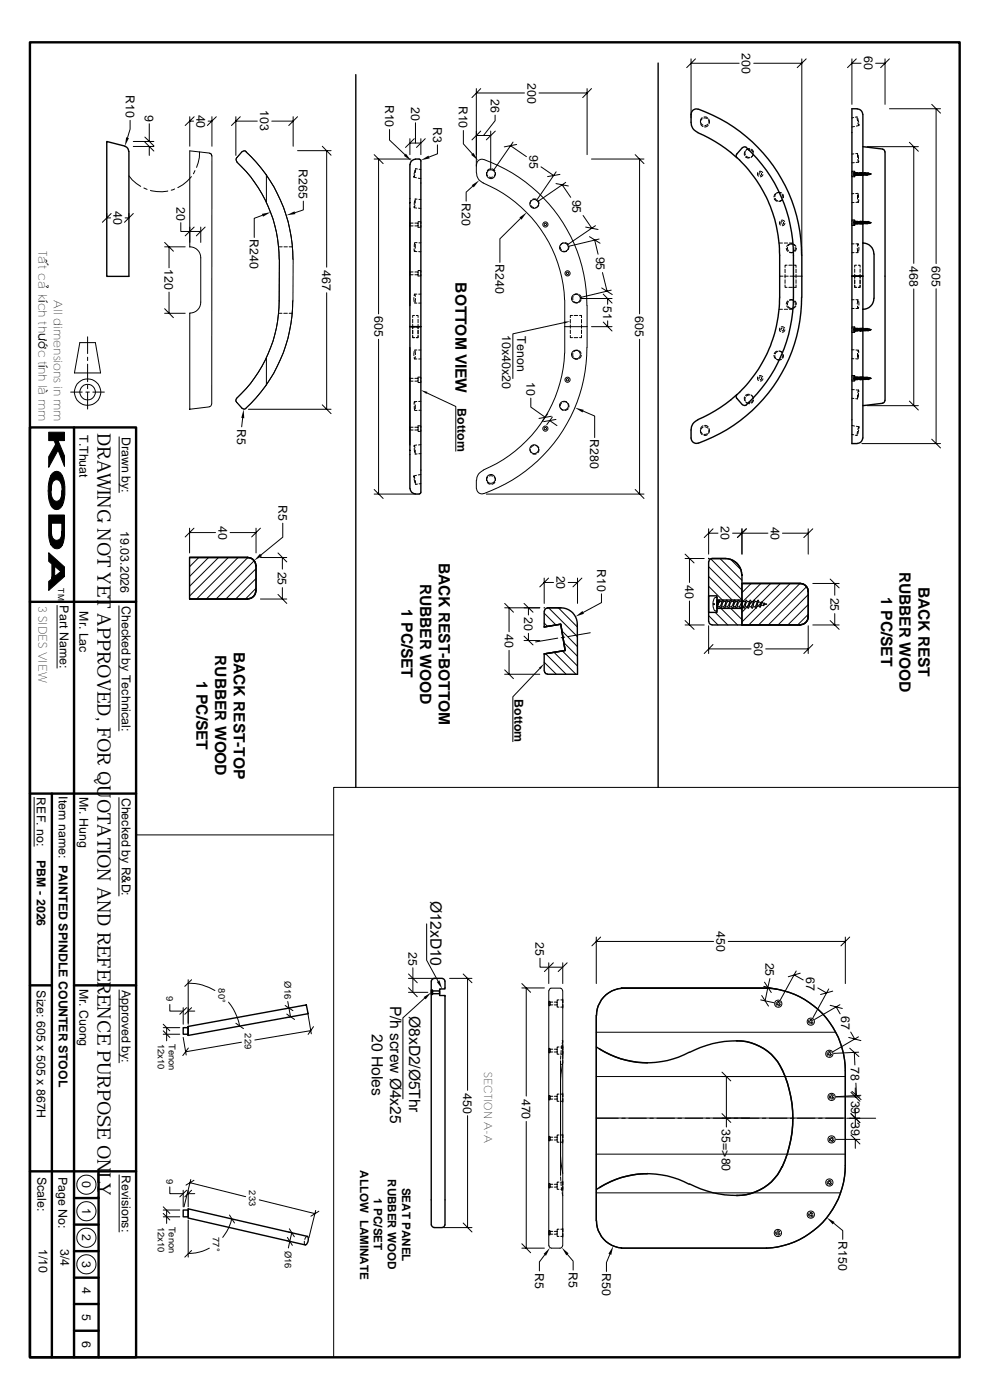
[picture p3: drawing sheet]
<svg xmlns="http://www.w3.org/2000/svg" width="210mm" height="297mm" viewBox="0 0 210 297" stroke-linecap="round" stroke-linejoin="round" font-family="sans-serif">
<g fill="none" stroke="#000" stroke-width=".51">
<path d="M6.3 9h197.3v279h-197.3zM6.3 90.7h22.6v197.3h-22.6zM15.7 90.7v197.3M6.3 127.7h22.6M6.3 168.4h22.6M11 168.4v119.6M6.3 209h4.7M15.7 209h13.2M6.3 248.5h22.6M15.7 259.8h5.2M15.7 254.2h5.2M20.9 248.5v39.5"/>
<path d="M15.7 276.6h5.2M15.7 265.4h5.2M15.7 271.1h5.2M15.7 282.3h5.2"/>
</g>
<g fill="none" stroke="#000" stroke-width=".21">
<path d="M101 18.8v17.9M101 19.7h10.3M102 18.8l-1.9 1.9M114.3 19.7h10.2M124.5 18.8v14M125.5 18.8l-1.9 1.9M146.6 13.4h10.2M146.6 12.5v12.5M147.5 12.5l-1.8 1.9M159.9 13.4h10.2M170.1 12.5v41.7M171 12.5l-1.9 1.9"/>
<path d="M180.7 12.5v9.6M180.7 13.4h2M181.7 12.5l-1.9 1.9M185.8 13.4h1.9M187.7 12.5v9.6M188.7 12.5l-1.9 1.9M27.3 37.3l.8 .9 1.7 1.3M27.6 25.5v1.9l-.5 1.8M28.3 30h4.3M28.3 31.1h4.3M30.5 39.9l.7 .3M30.7 30.1l1.9 1.9"/>
<path d="M30.7 29.1l1.9 1.8M31.7 26.2v3.8M31.7 31.1v1.9M40.3 24.8v6.2M40.3 25.7h.8M40.6 37.5a7.9 7.9 0 0 1-2.9 2.3M41.2 24.8l-1.9 1.8M41.4 36.2l-.4 .7M42.3 32.2v1.2l-.6 2.1M44.2 25.7h.8M44.4 32.5l-4.1-.5v20.4M44.4 32.5l.4 .2 .1 .4"/>
<path d="M45 33.1l-.1 52.6M45 24.8v6.2M45.9 24.8l-1.9 1.8M50 25.7h4.6M50 24.8v8.2M51 24.8l-1.9 1.8M51.4 32.2l-1.3 1.4v.4a37.4 37.4 0 0 1 6.2 8.4 28.4 28.4 0 0 1 2.9 12.6M52.2 32.2a31.3 31.3 0 0 1 9.9 22.8M52.2 32.1l-.4-.1-.4 .2M56.5 37v5.8M57.7 25.7h4.5M62.2 24.8v6.2"/>
<path d="M63.1 32h7.1M63.1 24.8l-1.8 1.8M68.4 31l1.8 1.9M69.3 32v24.7M79.4 33.7h7.8M79.4 32.8l1.9 1.9M80.3 33.7v32.9M82.6 27.5v2.2l3.3 3.1M87 29.4v3.4M87 30.4h2.3M87.8 37.4h.1M87.8 37.6l.5 .1"/>
<path d="M87.9 29.4l-1.9 1.9M88 37l-.2 .6v-.2M88 36.1l-.2 .9M88.1 26v4.4M88.6 35.9l-.4-.1-.1 .8M88.7 37.8l.6 .1M88.9 35.9l.4 .1M89.3 29.4v3.4M90.2 29.4l-1.9 1.9M92.8 30.7v1.9l-1.8 .7M98.3 27.7v2.8l1.9 2.1M100.3 39.5l-1.4 1.3v1.9"/>
<path d="M101 28.7h3.1M101.1 36.7a2.25 2.25 0 0 0 1.4 2.1 28.2 28.2 0 0 1 17.3 24.8M102 27.8l-1.9 1.9M102.6 33.8a32.8 32.8 0 0 1 21.9 31v8.9a33 33 0 0 1-21.9 31M102.6 33.9a1.11 1.11 0 0 0-1.5 1M103.3 36.6l.2 .7M103.3 36.6h.1M103.3 36.6l-.1 .2M103.8 37.5h.8M104 35.8l-.6 .4M104.1 27.8v8.2M104.4 35.8l.6 .4"/>
<path d="M105 24.4v1.2l-2.4 3.1M105.1 27.8l-1.9 1.9M105.1 36.6l-.2 .7M105.1 36.8v.2M108.3 30.9l3.4 2.3M108.8 30.1l-4.2 6.1M109.6 30.6l-2.6 .6M114.8 35.4l2.7 1.9M117.9 38.9l2.7 .6M118 36.4l-4.2 6.1M118.8 37l-2.6 .5M119.3 39.2l1.8 2.7"/>
<path d="M120 38.7l-5.9 4.1M125.5 33.7h11.1M134.7 32.8l1.9 1.9M135.7 33.7v32.9M148.6 25.7v.3M148.6 26l.5 .5M148.6 26.2l.5 .6M149 25l-.4 .6M149 25.2l-.4 .7M149.3 25.1l.8 .1M149.4 24.8l.7 .2M150.2 26.3l-.7 .3"/>
<path d="M150.2 26.6l-.6 .3M150.3 25.2l.1 .8M150.3 25.5l.1 .7M150.5 25.7v.3M158 32.2v.8M158.1 32.1v.8M158.2 33.3l.7 .2M158.3 33.1l.7 .3M158.9 31.8h.1M158.9 31.7l-.7 .2M159 31.5l-.7 .3M159.3 31.8l.5 .6"/>
<path d="M159.4 31.7l.5 .6M159.8 32.8l-.5 .6M159.9 32.6l-.5 .7M160.7 36.6v.5l.2 .3M161.1 36.4l.2-.1 .5 .3M161.3 36.6l-.3 .1v.4M161.5 36.8v.2l-.2 .2M161.8 37l-.2 .4-.3 .1M180.7 37.1v.4h.6v-1.1a.3 .3 0 0 0-.3 .2 .3 .3 0 0 0 .1 .4l-.1 .1 .2 .3M180.7 36.7v-.4h.6l.1 .4-.1 .3M181.1 24.9l-.4 .1M181.1 32.6l-.4 .1"/>
<path d="M181.2 37.4h.1M181.2 34.5h-.5M181.3 26.8l-.6 .1M181.3 37.4h.1M181.3 36.9v.3M181.4 37.1h.1M181.4 24.8h.4l.1 .9M181.4 36.6v.4zM181.5 36.7l-.1 .3M181.5 36.7l-.1-.1v.3M181.5 36.7h.2M181.6 36.7l-.2 .4"/>
<path d="M181.6 36.9v.3l-.1-.1M181.6 37.1h.2M181.7 36.7v-.1v.3M181.9 36.9l-.1 .3v-.1M181.9 32.6v.8M181.9 36.7l-.2 .4M181.9 37.1h.1M181.9 36.7l-.2 .1v.2M181.9 32.6h-.4M182 33.8l.1 .6 .1-.2M182 26.1l.2 .5v-.2M182 25.1l.2 .9"/>
<path d="M182 36.6h-.7v.6h.7M182 32.9l.1 .8M182 36.7l-.1 .3M182 36.7v-.1l-.1 .3M182 36.7h.2M182.1 34.4l-.5 .1M182.2 36.7l-.2 .4M182.2 36.9l-.1 .3v-.1M182.2 37.1h.1M182.2 26.6l-.5 .2M182.2 26.4h.1M182.3 36.7l-.1 .3"/>
<path d="M182.3 36.7v-.1l-.1 .3M182.3 36.7h.2M182.4 36.6h.6v.6h-.6M182.4 36.9v.3l-.1-.1M182.5 36.7l-.2 .4M182.5 37.1h.1M182.6 36.7l-.1 .3M182.6 36.7l-.1-.1v.4M182.6 36.7l-.1-.1v.3M182.6 36.7h.2M182.7 36.7l-.2 .4M182.7 36.9v.3l-.1-.1"/>
<path d="M182.7 37.1h.2M182.9 36.7l-.1 .3M182.9 36.7l-.1-.1v.3M182.9 36.7h.1M183 36.7l-.2 .4M183 36.9v.3l-.1-.1M183 37.1h.2M183 36.9l.1-.3-.1 .4M183.2 36.7h.1l-.2 .4M183.3 36.9l-.1 .3v-.1M183.3 37.1h.1M183.4 36.7l-.1 .3"/>
<path d="M183.4 36.7v-.1l-.1 .3M183.4 36.7h.2M183.6 36.7l-.2 .4M183.6 36.9l-.1 .3v-.1M183.6 37.1h.1M183.7 36.7l-.1-.1v.3M183.7 36.7h.2l-.1 .5v-.3M183.7 36.7l-.1 .3M183.9 37.1h.1M184 36.7l-.1 .3M184 36.7l-.1-.1v.3M184 31.1h10.8"/>
<path d="M184 36.7h.1M184.1 36.7l-.2 .4M184.1 36.9v.3l-.1-.1M184.1 36.7v.1M184.1 37h.2M184.2 36.8h.2M184.2 36.7v-.1l-.1 .3M184.3 36.8l-.2 .2M184.4 36.8l-.1 .2M184.5 36.8l-.1 .2h.2M184.5 36.8l.2 .1M184.5 36.8l-.2 .2"/>
<path d="M184.6 36.9v.1M184.7 36.9l.1 .1M184.7 36.9h.1M184.7 36.9v.1M184.8 36.9h-.2M188.7 23.1h10.8M192.9 30.2l1.9 1.9M193.8 31.1v24.8M197.7 22.1l1.8 1.9M198.6 23.1v32.8M22.6 45.3v1M22.6 46.2h.9"/>
<path d="M23.6 45.3l-1.9 1.9M26.5 46.2h.8M27.3 45.3v1M28.3 45.3l-1.9 1.9M31.9 40.4a7.6 7.6 0 0 0 3.7 .1M34.9 52.4h4.4M34.9 51.4l1.9 1.9M35.9 52.4v4.4M37 40.1l-.7 .2M38.4 47.2v1.9h4.2M40.3 52.4a2.31 2.31 0 0 1 2.3 2.3v9.4a2.31 2.31 0 0 1-2.3 2.3M40.3 52.4h.1"/>
<path d="M41.2 48.2l-1.9 1.8M42.6 48.2v3.2M43.5 48.2l-1.8 1.8M55.7 45.7l-1.8 .6v4.1M59.1 52.4h.8M59.3 55l-.1 8.8a28.9 28.9 0 0 1-9.1 21l.1 .5 1.2 1.3 .5 .2a31 31 0 0 0 10.2-23M60.2 52.4h.8M61.3 52.4h.8M62.2 55l-.1 8.8M64.3 42.7v1.8l-1.7 .6M87.6 57.7h-.6v.6h.6M87.6 47.3h-.6v.6h.6"/>
<path d="M87.8 52.8l.1 .5 .1-.2M87.9 44.1l.5 .1M87.9 53.3l.5 .1M88 51.5l-.1 .9M88 42.6l-.1 .8M88 43.5l-.1 .6v-.2M88 57.7h.7v.6h-.7M88 47.3h.7v.6h-.7M88 51.5h.5M88.1 42.2h.4M88.1 51.8v.9M88.1 42.2v.9"/>
<path d="M88.7 58.2v.3h.6v-.3M88.7 57.8v-.4h.6v.4M88.7 47.8v.4h.6v-.4M88.7 47.4v-.4h.6v.4M88.8 44.2h.5M88.8 53.4h.5M88.9 51.5h.4M88.9 42.3h.4M110.4 46.4l-4.4 4.3v5M112.6 43.6l.6 .4M112.6 42.7l-.1 .1M112.7 42.5l-.2 .7"/>
<path d="M113 42.3h.7M114.1 42.5l.2 .7M114.3 43.6l-.7 .4M114.3 43.6h.1M114.3 43.6l-.2 .1M118.8 52.4l.4 .7M119.3 51.6l-.1 .1M119.5 51.5l-.6 .5M119.5 53.3l.7-.1-.1 .1M119.9 51.5l.6 .4M120.7 52.2l-.2 .8M123.7 45.7l1.9 2.7"/>
<path d="M124.2 48.2l2.7 .5M125.1 50.2l2.2 1.4M126.2 50.9l.7 3M126.3 47.9l-5.9 4M127.1 50.7l-6.6 1.6M127.8 57.8l1 4M164.3 42.2l.5 .5M164.5 42.1l.5 .5M164.5 41.1l-.3 .7M164.7 41l-.3 .7M164.8 40.9l.8 .1M164.9 40.9h-.1"/>
<path d="M165 40.9h.8M165.3 51.6h.7M165.4 58.6h.7M165.4 47v.4l.2 .4M165.7 42.6l-.2 .1M165.7 46.7h.4l.4 .3M165.9 42.4l-.7 .4M165.9 41.3l.1 .7M165.9 47l-.2 .2v.3M166 42.3l-.6 .4M166 41.2l.2 .8M166.2 47.2v.2l-.3 .2"/>
<path d="M166.4 51.6h.7M166.5 58.6h.7M166.5 47.4l-.3 .4-.3 .1M166.5 57.1v.8M166.5 58.3v.7M166.5 59.4v.7M166.8 52.7l.3 .6M167 56.3h-.5v.4M167.1 52.5l.2 .7M167.3 56.3h.8M167.5 51.8l-.6 .5M167.5 51.6h.7"/>
<path d="M167.5 53.5l.8 .1M167.6 58.6h2.5M167.8 51.7h.2M167.8 53.6h.2M167.9 51.7l.6 .4M167.9 51.7l-.6 .4M168.2 53.5l-.7 .1M168.3 51.8l.5 .5M168.4 56.3h.5v.4M168.7 52.5l-.2 .7M168.9 57.1v.8M168.9 58.3v.7"/>
<path d="M168.9 59.4v.7M169 52.7l-.4 .6M180.7 47.4v.4h.6v-1a.3 .3 0 0 0-.3 .2 .3 .3 0 0 0 .1 .3v.3l.2 .1M180.7 47.1v-.4h.6l.1 .4-.1 .2M180.7 43h.5M180.7 51.7h.5M180.7 53.6h.5M180.7 58.6h2.3M181.1 41.1h-.4M181.3 47.2v.3M181.3 58.2v.4h.4h-.4v.4M181.3 57.1v.7"/>
<path d="M181.3 59.4v.8M181.4 47.4h.1M181.4 46.9v.4zM181.5 47.1l-.1 .3M181.5 47.1l-.1-.2v.3M181.5 47.1h.2M181.6 42.9h.5M181.6 51.7h.4M181.6 53.6h.4M181.6 47.1l-.2 .3M181.6 47.2v.3l-.1-.1M181.7 56.3h-.4v.4"/>
<path d="M181.7 47.1v-.2v.3M181.8 47.1l-.1 .3M181.8 47h.1M181.9 47.2l-.1 .3-.2-.1M181.9 52.7l.1 .8M181.9 41.4v.8M181.9 47.1l-.2 .3M181.9 47.2l.1-.3-.1 .5M182 41.1l.1 .8M182 46.9h-.7v.6h.7M182 41l-.5 .1M182 47h.2"/>
<path d="M182.1 56.3h.4v.4M182.2 42.3l-.1 .6-.1-.2M182.2 47.1l-.3 .3M182.2 47.2l-.1 .3v-.1M182.2 52l-.2-.3-.1 .5M182.2 52.5v.8M182.2 47.2l.1-.3-.1 .5M182.3 47h.2M182.4 46.9h.6v.6h-.6M182.4 47.2v.3l-.2-.1M182.5 47.1l-.2 .3M182.5 58.2v.4h-.4"/>
<path d="M182.5 57.1v.7M182.5 58.6v.4M182.5 59.4v.8M182.6 47.1l-.1 .2M182.6 47.1l-.1-.2v.4M182.6 47.1l-.1 .3M182.6 47.1l-.1-.2v.3M182.6 47h.2M182.7 47.1l-.2 .3M182.7 47.2v.3l-.2-.1M182.8 47.2v-.3v.5M182.9 47h.1"/>
<path d="M183 47.1l-.3 .3M183 47.2v.3l-.1-.1M183 47.2l.1-.3-.1 .5M183.2 47h.1M183.3 47.2l-.1 .3-.2-.1M183.3 47.1l-.2 .3M183.3 47.4h.1M183.3 47.2l.1-.3-.1 .5M183.4 47h.2M183.6 47.1l-.2 .3M183.6 47.2l-.1 .3v-.1M183.6 47.4h.1"/>
<path d="M183.6 47.2v-.3v.5M183.7 47h.2M183.8 47.2v.3l-.1-.1M183.9 47.1l-.2 .3M183.9 47.4h.1M183.9 47.2v-.3v.5M184 47h.1M184.1 47.2v.3l-.1-.1M184.1 47.4h.2M184.1 47.1l-.2 .3M184.3 47.1l-.2 .3M184.4 47.1l-.1 .3"/>
<path d="M184.4 47.2l-.2-.3-.1 .3M184.5 47.2l-.1 .1 .2-.1M184.5 47.2h.2M184.5 47.2l-.2 .2M184.7 47.2l.1 .1M184.7 47.2h.1M184.7 47.2v.1M184.8 47.2h-.2M16.9 72.7h3.3l1.1 6.4h-5.5zM18.6 71.5v3.5M18.6 75.8v.7M18.6 77.3v3.7"/>
<path d="M34.9 66.5h4.4M34.9 65.5l1.9 1.9M35.9 62v4.5M40.3 66.5v20.3M56.5 75.9v5.8M59.1 66.5h.7M60.2 66.5h.8M61.3 66.5h.8M69.3 62.1v24.7M80.3 72v32.8M87.5 68.8v.5h.4h-.4v.4M87.5 71.2v.4h.4"/>
<path d="M87.5 67.7v.8M87.5 70.1v.7M87.8 63.1v.9M87.8 62.7l.2-.3 .1 .5M87.8 74.5v.9M87.9 66.9h-.4v.5M88 62.4h.4M88 64.3h.4M88 76.2h.4M88 74.3h.4M88 74.3l.1 .9M88.1 75.6l-.1 .6-.2-.3"/>
<path d="M88.1 63.3l-.1 .9M88.3 66.9h.4v.5M88.3 69.3h.4M88.7 71.2v.4h-.4M88.7 67.7v.8M88.7 68.8v.9M88.7 70.1v.7M88.8 62.4h.5M88.8 64.3h.5M88.8 76.2h.5M88.8 74.3h.5M119.6 68.5l-10.8 2.3v9.5"/>
<path d="M119.8 75a28.3 28.3 0 0 1-17.3 24.8 2.25 2.25 0 0 0-1.4 2.1M119.8 69.3h4.7M119.8 63.6v11.3M121 71.2v.4h.5M121 67.8v.7M121 68.9v.7M121 70v.8M121.5 66.9h-.5v.5M121.5 75l.1 .7M121.6 62.9l-.1 .7M121.7 63.9l.8 .4M121.8 71.6h.8"/>
<path d="M121.8 66.9h.8M121.8 76l.8 .2M122 76.1l.2 .1M122.2 62.4h-.2M122.4 74.3h.2M122.5 74.3l-.8 .3M122.6 62.4l-.8 .2M122.8 74.4l.5 .6M122.9 66.9h.5v.5M122.9 62.5l.4 .7M123.1 63.3h6.7M123.3 63.6l-.5 .5"/>
<path d="M123.3 75.4l-.4 .6M123.4 71.2v.4h-.5M123.4 67.8v.7M123.4 68.9v.7M123.4 70v.8M125.5 69.3h4.3M127.6 61.1l2.3 1.4M128 62.4l1.8 1.9M128 68.3l1.8 1.9M128.9 63.3v1.3M128.9 68.1v1.2M129.7 61.6l-6.6 1.5"/>
<path d="M135.7 72v32.8M160.7 80v.4l.2 .3M161.1 79.7h.2l.5 .3M161.3 80l-.3 .1v.3M164.2 75.4l.3 .7M164.4 75.4l.3 .8M164.8 76.2l.1 .1M164.8 74.5l-.2 .1-.3 .4M165 74.5l-.5 .6M165.2 74.5l.7 .3M165.3 65.6h.7M165.4 74.5l.6 .4"/>
<path d="M165.4 69.6v.4l.2 .4M165.5 74.5l.2 .1M165.6 76.2l-.8 .1M165.7 69.3h.4l.4 .3M165.8 76.2l-.8 .1M165.9 69.6l-.2 .2v.2M166 75.2l-.1 .7M166.2 75.3l-.2 .7M166.2 69.7v.3l-.3 .2M166.4 65.6h.7M166.5 70l-.3 .4-.3 .1M166.5 60.5v.5h.5"/>
<path d="M166.9 64.9l.6 .5M167.1 63.8l-.3 .7M167.3 64l-.2 .7M167.3 65.1l.6 .3M167.3 61h.8M167.5 63.6l.7 .1M167.5 65.6h.7M167.8 65.4h.2M167.8 63.6h.2M168.3 63.6l-.8 .1M168.5 64l.2 .7M168.5 65.1l-.6 .3"/>
<path d="M168.6 63.8l.4 .7M168.8 64.9l-.5 .5M168.9 60.5v.5h-.5M180.7 69.8v-.5h.6v1.1M180.7 70.1v.4h.6l.1-.4M180.7 76.1h.4M180.7 74.2h.5M180.7 65.4h.5M180.7 63.6h.5M181.2 79.8l-.2 .3 .1 .1a.3 .3 0 0 0-.1 .3 .3 .3 0 0 0 .3 .2v-1h-.6v.4M181.2 70.4h.1M181.2 79.8h.1"/>
<path d="M181.3 69.8l.1 .3M181.3 69.6v.3M181.3 80v.3M181.3 79.8h.1M181.3 69.5a.3 .3 0 0 0-.3 .2 .3 .3 0 0 0 .1 .3l-.1 .1 .2 .3M181.3 60.5v.5h.4M181.4 69.9v.3zM181.4 69.8l.1 .3M181.4 69.8h.1M181.4 69.9v.3l.1-.1M181.4 69.8l.2 .3M181.5 70.1h.2"/>
<path d="M181.5 69.8l.1-.2v.3M181.5 76.1l.5 .1M181.6 74.3h.5M181.6 65.4h.4M181.6 63.6h.4M181.6 69.8l.2-.2 .1 .3M181.7 69.8v.3h.2M181.7 69.9v.3v-.1M181.7 69.8l.2 .3M181.9 69.8l.1 .3h.2M181.9 69.8l.3 .3M181.9 64.9l.1 .5 .2-.2"/>
<path d="M181.9 75v.8M181.9 69.9l.1 .3v-.1M182 74.5l.1-.2 .1 .5M182 69.6h-.7v.6h.7M182 80h-.7v.6h.7M182 63.7l-.1 .8M182.1 69.8v-.2l.1 .3M182.1 75.3l-.1 .8M182.2 69.8l.2-.2 .2 .5-.1-.3M182.2 63.9v.8M182.2 69.8l.1 .3h.2M182.2 69.9l.1 .3v-.1"/>
<path d="M182.3 69.8l.2 .3M182.4 69.6h.6v.6h-.6M182.4 80h.6v.6h-.6M182.5 69.8l.2-.2v.3M182.5 60.5v.5h-.4M182.5 69.9v.3v-.3M182.5 69.8l.2 .3M182.6 70.1h.2M182.7 69.8l.3 .3M182.8 69.8l.1 .3h.1M182.8 69.9v.3l.1-.1M182.9 69.8l.1-.2v.3"/>
<path d="M183 69.8l.1 .3M183 69.8l.2-.2 .1 .3M183 69.9l.1 .3v-.1M183.1 69.8l.2 .3M183.2 70.1h.1M183.3 69.8l.1 .3h.2M183.3 69.8h.1M183.3 69.9l.1 .3v-.1M183.4 69.8l.2 .3M183.5 69.8v-.2l.1 .3M183.6 69.8h.1M183.6 69.8l.3 .3"/>
<path d="M183.6 69.9v.3l.1-.1M183.7 69.8l.2 .3M183.7 69.8l.1-.2v.3M183.9 69.8l.2 .3M183.9 69.8h.1M183.9 69.9v.3l.1-.1M184 69.8l.1-.2v.3M184.1 69.8h.2M184.1 69.8l.2 .3M184.1 69.9l.1 .3v-.1M184.3 69.8l.1 .3M184.3 69.8l.2 .2"/>
<path d="M184.4 70l-.2 .1M184.5 70l-.1-.2 .2 .2M184.6 69.9l.2 .1M184.7 70h-.2M184.7 69.9v.1M184.8 69.9l-.1 .1M193.8 61.3v24.8M198.6 61.3v32.8M15 83.2h2.4M18.2 83.2h.8M18.6 81.7v.8M18.6 83.2v3.6"/>
<path d="M19.7 83.2h2.4M25.3 92.7v11.8M44.4 86.3l-4.2 .5M44.9 85.7l-.2 .4-.3 .2M51.5 88.7l-.2 1.9M52.7 86.8h17.5M68.4 85.9l1.8 1.9M87.6 80.3h-.6v.6h.6M87.6 90.6h-.6v.6h.6M87.9 86.2l.1 .8M87.9 94.7v-.2l.1 .5M87.9 95.1l.1 .9"/>
<path d="M88 85.5l-.1-.3-.1 .6M88 80.3h.7v.6h-.7M88 90.6h.7v.6h-.7M88 87.1h.5M88.1 85.9v.8M88.1 95.5v.8M88.4 94.4l-.5 .1M88.4 85.2h-.5M88.5 96.3l-.4 .1M88.7 80.4v-.4h.6v.4M88.7 80.8v.4h.6v-.4M88.7 90.8v-.5h.6v.5"/>
<path d="M88.7 91.1v.4h.6v-.4M88.9 87h.4M89.3 85.1l-.5 .1M89.3 96.2l-.4 .1M89.3 94.3l-.5 .1M90.6 83.4l6.1 2.8v9.5M112.5 95.3l.2 .8M112.5 95.7l.1 .2M112.6 84.5v1.9l3.1 2.1M113 96.3h.7M113.2 94.5l-.6 .5M113.6 94.5l.7 .5"/>
<path d="M114.1 94.8l.2 .2M114.3 95h.1M114.3 95.3l-.2 .8M116.2 87.8l-1.2 1.6M116.6 89.2l1.6 1.1M117 88.3l-2.7 .5M117.2 88.5l-1.2 1.6M117.9 89l-2.6 .5M118.9 86.5l.6 .5M119.2 85.5l-.4 .6M119.2 86.9l.1 .1M119.5 85.3h.7h-.1"/>
<path d="M120.5 86.7l-.6 .4M120.5 85.6l.2 .8M123.7 87.2l2.5 1.1v4.5M148.6 91.6l.4 .6M148.6 91.3l.4 .7M148.6 91.2v.3M149.1 90.6l-.5 .6M149.1 90.3l-.5 .6M149.5 90.6l.7 .2M149.6 90.3l.6 .3M150.1 92.2l-.7 .2M150.1 92l-.8 .2"/>
<path d="M150.4 91.2l-.1 .7M150.4 90.9l-.1 .8M150.5 91.2v.3M158 84.2v.8M158.1 84.3v.8M158.2 85.3l.7 .2M158.3 85.4l.7 .2M158.9 85.4h.1M158.9 83.7l-.7 .2M159 83.8l-.7 .2M159.3 83.8l.5 .6M159.4 83.9l.5 .6"/>
<path d="M159.8 84.8l-.5 .6M159.9 84.9l-.5 .6M161.5 80.1v.3l-.2 .2M161.8 80.3l-.2 .5-.3 .1M180.7 92.2h.4M180.7 90.3l.6 .1M180.7 84.5h.4M180.7 82.6l.5 .1M181.3 80.2l.1 .2-.1 .5h-.6v-.5M181.4 80.2l.1 .2M181.4 80.1l.1 .3M181.4 80.1h.1"/>
<path d="M181.4 80.2v.4l.1-.2M181.4 80.3v.3l.1-.2M181.4 80.1l.2 .3M181.4 92.3l.4 .1M181.5 80.4h.2M181.5 80.1l.1-.1v.3M181.5 84.6h.4M181.6 82.7l.5 .1M181.6 80.1h.2M181.7 80.1v.3h.2M181.7 80.3v.3v-.2M181.7 90.4l.5 .2"/>
<path d="M181.7 80.1l.2 .3M181.8 80.1v-.1l.1 .3M181.9 91.5l-.1 .9M181.9 80.1l.1 .3M181.9 80.1h.1M181.9 83.8v.8M181.9 80.3l.1 .3v-.2M182 80.1l.2 .3M182 80.4h.2M182.1 80.1v-.1l.1 .3M182.1 83.4l-.1 .9M182.2 91.2l-.2 .8"/>
<path d="M182.2 80.1h.1M182.2 83l-.1-.2-.1 .6M182.2 90.8v-.2l-.2 .5M182.2 80.1l.1 .3M182.2 90.8h.1M182.2 80.3l.1 .3v-.2M182.3 80.1l.2 .3M182.3 80.1l.1-.1 .2 .4M182.3 80.4h.2M182.5 80.1l.1 .3M182.5 80.1h.1M182.5 80.2v.4z"/>
<path d="M182.5 80.1l.2 .3M182.6 80.1l.1-.1v.3M182.6 80.4h.2M182.7 80.1h.2M182.8 80.1l.1 .3M182.8 80.3v.3l.1-.2M182.8 80.1l.2 .3M182.8 94.1h16.7M182.9 80.4h.1M182.9 80.1l.1-.1v.3M183 80.1l.1 .5-.1-.3M183 80.1h.2"/>
<path d="M183.1 80.1l.2 .3h-.1M183.2 80.1v-.1l.1 .3M183.3 80.1l.1 .3M183.3 80.1h.1M183.3 80.3l.1 .3v-.2M183.4 80.1l.2 .3M183.4 80.4h.2M183.5 80.1v-.1l.1 .3M183.6 80.1h.1M183.6 80.1l.1 .3M183.6 80.3v.3l.1-.2M183.8 80.3v-.3l.1 .4h-.2"/>
<path d="M183.9 80.1l.1 .3M183.9 80.1h.1M183.9 80.3v.3l.1-.2M183.9 80.1l.2 .3M184 86.1h10.8M184 80.4h.1M184 80.1l.1-.1v.3M184.1 80.1h.2M184.1 80.1l.2 .3M184.1 80.3l.1 .3v-.2M184.1 80.4h.1M184.3 80.1l.1 .3"/>
<path d="M184.3 80.1l.2 .2M184.4 80.3l-.2 .1M184.5 80.3l-.1-.1 .2 .1M184.6 80.2v.1M184.6 80.2l.2 .1M184.7 80.3h-.2M184.7 80.3h.1M184.8 80.2l-.1 .1M192.9 85.1l1.9 1.9M197.7 93.2l1.8 1.8M40.2 112.1v5.2M40.2 113h5.5"/>
<path d="M41.1 112.1l-1.8 1.8M42.2 118.3l-2 1.9M44.2 118.3l-4 4M46.4 118.3l-6.2 6.1M48.4 118.3l-8.2 8.1M48.8 113h5.5M50.5 118.3l-8.8 8.8M52.6 118.3l-8.8 8.8M53.9 119l-8.1 8.1M54.3 112.1v5.2M55.2 118.3h5.6M55.2 112.1l-1.8 1.8"/>
<path d="M59 117.3l1.8 1.9M59.9 118.3v2.4M60 111v3l-4.6 3.7M79.4 104.8h8.6M79.4 103.8l1.9 1.9M87.8 101.2v-.2l.2 .5M87.8 101.2h.1M87.8 101.6l.2 .8M88.1 101.9l.1 .9 .4-.1M88.3 100.8l-.5 .2M89.3 102.6l-.4 .1M89.3 100.7l-.6 .1"/>
<path d="M101 101.9v1.7M101.1 103.6a1.11 1.11 0 0 0 1.5 1.1M103.2 104.8h33.4M103.2 101.7l.1 .2M103.3 101.9h.1M103.4 102.3l.6 .4M103.5 101.2l-.2 .7M103.8 101h.8M104.9 101.2l.2 .7M105 102.3l-.6 .4M105.1 101.5v.2M134.7 103.8l1.9 1.9"/>
<path d="M145.3 118.5h4.1M145.3 117.6l1.9 1.8M146.3 118.5v5.1M150.3 113.1h2M150.3 112.2v5.4M150.7 118.5l6.7 6.7M151.3 112.2l-1.9 1.8M152.7 118.5l4.7 4.6M155 118.7l2.2 2.2M155.4 113.1h7.5M157.4 112.2v5.4M158.3 112.2l-1.9 1.8"/>
<path d="M166 113.1h5.4M171.4 112.2v5.4M172.4 112.2l-1.9 1.8M12.1 128.4v13.3M25.2 128.5v26.6M54.3 120.6l-6.4 6.5M54.3 122.7l-4.3 4.4M54.3 124.8l-2.2 2.3M55.2 127.1h5.6M59 126.1l1.8 1.9M59.9 124.7v2.4M107.1 128.9h7.4"/>
<path d="M107.1 128l1.8 1.9M108 128.9v5.1M108 138v5M111.2 135.9h3.3M111.2 128l1.9 1.9M111.2 135l1.9 1.8M112.1 128.9v1.6M112.1 134.4v1.5M115.4 130.1l2.5 2.5M115.4 132.2l.8 .7M115.4 122.6v5.4M115.4 123.6h2"/>
<path d="M115.7 138.7l4.4 4.3M116.4 128.9l6.1 6.2M116.4 122.6l-1.9 1.9M117.5 138.4l4.7 4.6M118.3 135.4l-4.7 .8M118.4 128.9l4.1 4.1M119.2 133.9l3.3 3.3M119.3 138.1l3.2 3.2M119.6 136.4l2.9 2.8M119.8 135.2l-.8 .1M120.5 123.6h2M122.5 122.6v5.4"/>
<path d="M123.4 122.6l-1.9 1.9M125.2 134.2l-4.7 .8M127.6 126v1.8l-3.9 2.1M145.3 132.6h4.1M145.3 131.7l1.9 1.8M146.3 127.5v5.1M150.3 120.2l7.1 7.1M150.3 122.3l5 5M150.3 124.4l2.9 2.9M150.3 130.6l2 2M150.3 132.8v5.8M150.3 137.7h9"/>
<path d="M151.3 136.7l-1.9 1.9M151.7 129.9l2.7 2.7M152.1 129.6v-2.9h-.3a1.25 1.25 0 0 0-.5 1.4h.3v.2h-.3a1.04 1.04 0 0 0 .8 1.3M152.1 127.6h.3M152.3 128.2l-.2 .9M152.3 127.7l-.2 .7M152.7 127.6l-.4 .7M152.7 127.6l-.2-.3-.2 1M152.7 127.6h.5l-.1 .3a.86 .86 0 0 1-.9 .8M152.7 127.6l-.4 .9M152.7 127.6l-.3-.3-.1 .9M153 129.1l3.5 3.5"/>
<path d="M153.1 128.7h.4M153.1 128.2l-.1 .8-.3-.3M153.2 128.2l.2-.9 .1 .3-.4 .9M153.5 127.6h.5M153.9 128.2l-.1 .8-.3-.3M154 127.6l-.5 1.1M154.3 127.6l-.2-.3-.1 .9M154.3 127.6h.6M154.4 127.6l-.4 .9M154.8 128.2l-.2 .8-.2-.3h-.5M154.8 128.2l.2-.9 .2 .3-.4 .9M154.8 127.6l-.5 1.1"/>
<path d="M155 129.1l2.4 2.3M155.2 127.6h.5M155.6 128.5l.4-.9-.4 .7 .1-.8 .2-.2 .1 .3-.3-.3-.2 1.7-.3-.3M155.7 127.6l-.1 .3a.86 .86 0 0 1-.9 .8M156 127.6h.5M156.4 128.2l-.1 .8-.3-.3h-.4M156.5 127.6l-.5 1.1M156.8 127.6l-.2-.3-.1 .9M156.8 127.6h.5M156.9 127.6l-.4 .9M157.1 129.1l.3 .2M157.2 128.7h.5"/>
<path d="M157.3 128.2l-.2 .8-.2-.3h-.5M157.3 128.2l.2-.9 .2 .3-.4 .9M157.3 127.6l-.5 1.1M157.7 127.6h.5M158.1 128.7h.4M158.1 128.5l.4-.9-.2-.3-.4 1.7-.2-.3M158.2 127.6l-.5 1.1M158.5 127.6h.5M158.9 128.7h.4M159 128.5l.4-.9-.2-.3-.4 1.7-.3-.3M159 127.6l-.5 1.1M159.3 123.8l-1.9 1.9"/>
<path d="M159.3 127.6h.5M159.7 128.7h.5M159.8 128.5l.4-.9-.2-.3-.4 1.7-.2-.3M159.8 127.6l-.5 1.1M160.2 127.6h.2M160.4 127.6h.3l-.5 1.1M160.9 127.7l.6 .1M160.9 127.7l-.3 .8M161 127.7l-.2-.4-.1 .3-.3 1.4-.2-.3M161.1 128.6l-.5 .1M161.4 123.8l-4 4M161.5 127.8l-.4 .9 .1 .2 .4-1.3 .2 .3"/>
<path d="M161.9 128.4l-.5 .1M162.1 128l-.4-.1-.3 .5M162.1 128l-.2 .4M162.1 128.2l-.1 .2M162.2 128.1l.4 .1M162.2 128l-.1 .3M162.2 128.1v-.2l-.1 .3M162.4 137.7h9M162.6 128.1l-.5 .2M163.5 123.8l-6.1 6.1M165.6 123.8l-8.2 8.2M167.6 123.8l-8.8 8.8"/>
<path d="M169.7 123.8l-8.8 8.8M171.1 124.5l-8.1 8.1M171.4 126.2l-6.3 6.4M171.4 128.3l-4.3 4.3M171.4 130.3l-2.2 2.3M171.4 132.8v5.8M172.4 132.6h5.6M172.4 123.8h5.6M172.4 136.7l-1.9 1.9M176.1 131.7l1.9 1.8M176.1 122.9l1.9 1.8M177.1 123.8v2.5"/>
<path d="M177.1 130.2v2.4M107.1 143h7.4M107.1 142.1l1.8 1.9M114.5 141.9l-5.7 5.9v9.6M115.4 140.5l2.6 2.5M115.5 142.6l.4 .4M7.2 169.2v10.3M25.2 169.2v20.9M28.9 177.1h41.9M90.5 196v7.7l2.4 4.5M126.5 198.8v9.9M126.5 199.7h24.9"/>
<path d="M127.4 198.8l-1.8 1.9M154.5 199.7h24.8M179.3 198.8v9.9M180.3 198.8l-1.9 1.9M25.3 210v15.5M34.6 218h3.5M34.6 219.4h3.5M34.6 217.3l1.4 1.4M34.6 218.7l1.4 1.4M35.3 218v2.8M36 213.1v1.4h2.9M38.9 213.8v3.5"/>
<path d="M39.6 213.8l-1.5 1.4M39.9 208.6a10.5 10.5 0 0 1 5.7 1.5M39.9 207.9v9.4M39.9 214.5h1.4M40.6 213.8l-1.4 1.4M40.6 207.9l-1.4 1.4M48.5 212.6a11.7 11.7 0 0 1 2.3 5.1M50 217.1l1.6 1.1M60.5 213.3l1.6 1.1M60.8 215.1l1.7 1.2M61 212.5l.6 3.2M61.1 213.9l-.5 .1"/>
<path d="M61.4 215.8l-.4 .1M65.3 214.8l.7 4.5M65.9 218.7l-11.8 1.9M66.5 217.8l-1.1 1.7M86.7 207.6h5.5M86.7 210.5h4.1M86.7 209.5l1.8 2M86.7 206.6l1.8 1.9M87.6 205.3v5.2M90.1 211.8l-4.6 4.1v17.2M95.4 207.6h4.7M98.3 206.6l1.8 1.9"/>
<path d="M99.2 207.6v23.7M110.7 209.6h4.8M110.7 208.7l1.9 1.8M111.6 209.6v22.9M114.6 203.3v1.9h4.8M116.4 212.4h.3v1h-.3zM116.4 204.3v4.4M116.4 210.2v54M116.8 209.7l-.3 .5M116.8 209.6h2.2M117.3 212.6h-.6v.6h.6M117.4 204.3l-1.9 1.8"/>
<path d="M117.6 212.6h.6v.6h-.6M118.2 213.1v.6h.4M118.6 212.1h-.4v.6M119 212.1h.4v.6M119 209.7l.3 .5M119 213.7h.4M119.4 204.3v4.4M119.4 210.2v54M120.3 204.3l-1.9 1.8M126.5 219h50.8M161.4 212.1l2.8 .6M161.6 211.2l1.4 2.2"/>
<path d="M162 209.3l2.8 .5M162.2 208.4l1.4 2.2M163.3 207.6l-1 4.7M164.7 212.7l-.1 .3 .2 .3M164.9 212.5l.6 .2M165.6 213l-.2 .3-.3 .1M168.5 206.8l1.9 1.1M168.9 206l-3.3 6.1M169.8 206.5l-2.6 .7M171.6 216.5l-.1 .3 .2 .3M171.8 216.3l.6 .2M172.5 216.8l-.2 .3-.3 .1"/>
<path d="M173.5 209.6l1.8 1.1M175.8 209.8l-3.3 6.1M176.1 213.3l2.6 .7M176.7 210.3l-2.6 .7M177.4 213.6l.8 1.5M178.2 213.1l-5.4 3.2M180.5 218.9l.8 1.5M182.1 220l-5.4 3.1M38.9 220.1l.6 3.7M40 222.3l-1.2 1.6M51.2 221.1l-11.8 2M99.2 236.7v23.7"/>
<path d="M111.6 237.9v26.9M116.4 232.4h.3v.9h-.3zM116.4 222.4h.3v1h-.3zM117.3 232.6h-.6v.6h.6M117.3 222.6h-.6v.6h.6M117.6 232.6h.6v.6h-.6M117.6 222.6h.6v.6h-.6M118.2 233v.6h.4M118.2 223.1v.5h.4M118.6 232.1h-.4v.6M118.6 222.1h-.4v.6M118.9 225.8h.1"/>
<path d="M118.9 225.1v24.2M119 232.1h.4v.6M119 222.1h.4v.6M119 224l-.1 .7M119 233.6h.4M119 223.6h.4M119 222.8v.8M119.2 221.7l-.1 .8M119.3 220.8h.1v.4M119.4 225.5l-.4 2.4-.1 2.5M119.4 220.8l-.1 .6M126.5 228.4h52.8"/>
<path d="M126.5 237.2h52.8M126.5 237.2h4.6M131.9 237.2h.7M133.4 237.2h3.7M137.9 237.2h.7M139.4 237.2h3.7M143.8 237.2h.8M145.3 237.2h3.8M149.8 237.2h.7M151.3 237.2h3.7M153.2 227.5l1.8 1.8M153.2 236.3l1.8 1.8"/>
<path d="M154.1 228.4v10.7M155.7 237.2h.8M157.3 237.2h3.7M161.7 237.2h.8M163.2 237.2h3.8M167.7 237.2h.7M169.2 237.2h3.7M173.7 237.2h.7M175.1 237.2h3.8M175.5 223.3v.3l.1 .3M175.8 223.1h.3l.2 .2M176 232.5l-.1 .3 .2 .2"/>
<path d="M176.2 232.2h.3l.3 .3M176.4 223.6l-.1 .3-.4 .1M176.9 232.8l-.2 .2-.3 .2M177.3 232.7h5.1M179.6 237.2h6.2M180 220.1l2.6 .7M180.3 222.4l1.9 1.8M180.5 236.3l1.9 1.9M180.5 231.7l1.9 1.9M180.7 231.5l2 1.8M181.2 223.3l.2 2.6M181.4 230.8v1.9"/>
<path d="M181.4 235.3v3.8M181.6 229.8l.1 2.6M182.2 223.2l-5.3 .3M182.6 232.4l-5.3 .3M25.3 249.3v12.1M34.6 256.7h3.5M34.6 258.1h3.5M34.6 256l1.4 1.4M34.6 257.4l1.4 1.4M35.3 256.7v2.8M36 251.8v1.4h2.9M38.9 252.5v3.5"/>
<path d="M39.6 252.5l-1.5 1.4M39.9 252.5v3.5M39.9 258.8v7.9M39.9 253.2h1.4M40.3 250.9l11.8 3M40.5 250.2l-1.5 5.8M40.6 252.5l-1.4 1.4M41.1 250.4l-1.6 1M48.7 257.8l1 1.7M49.1 258.6l-.7 2-1.2 1.9M55 254.6l11.8 2.9M67 256.8l-1.5 5.8"/>
<path d="M67.6 257l-1.6 1M98.3 259.5l1.8 1.9M116.4 241.1h.3v.9h-.3zM116.4 251.1h.3v.9h-.3zM117.3 241.3h-.6v.6h.6M117.3 251.2h-.6v.6h.6M117.6 241.3h.6v.6h-.6M117.6 251.2h.6v.6h-.6M118.2 241.8v.5h.4M118.2 251.7v.6h.4M118.6 240.8h-.4v.6M118.6 250.8h-.4v.6"/>
<path d="M118.9 249.7l.1 .7M118.9 244l.1 2.5 .4 2.5M119 240.8h.4M119 250.8h.4M119 250.8v.7M119.1 251.9l.1 .7M119.3 253l.1 .7M119.4 241.8v.5h-.4M119.4 251.7v.6h-.4M126.5 244.9h52.8M126.5 253.1h51.9M171.6 257.5l-.1 .3 .2 .3"/>
<path d="M171.8 257.3l.2-.1 .4 .3M172.5 257.8l-.2 .3-.3 .1M175.5 250.7v.3l.1 .2M175.8 250.4h.2l.3 .3M176 241.5l-.1 .4 .2 .2M176.2 241.3h.2l.4 .2M176.4 251l-.1 .2-.4 .2M176.9 259.5l1.9 1.6v1.8M176.9 241.8l-.2 .3-.3 .1M177.3 241.7h5.1M180.5 240.8l1.9 1.9M181.4 241.7v1.9"/>
<path d="M40.6 265.3l-1.4 1.4M44.4 264.8l-2.2 .8-2.3 .3M60.8 263.2l.8 .2M61 262.5l1 1.7M61.2 261.4l.8 .1M61.4 260.7l1 1.7M61.9 261.5l-.7 3.3M64.6 263.3v.5l.2 .3M65.2 262.3l-.3 .2-.3 .4M94.1 260.4h6M110.7 264.8h4.8M110.7 263.9l1.9 1.9"/>
<path d="M115.6 266.2l-1.2 1.5v1.9M116.4 261.1h.3v.9h-.3zM116.5 264.2l.4 .6h2l.4-.6M117.3 261.2h-.6v.6h.6M117.6 261.2h.6v.6h-.6M118.2 261.7v.6h.4M118.6 260.8h-.4v.5M119 260.8h.4M119.4 261.7v.6h-.4M120.4 266.1l1.2 1.4v2M129.4 266.1l-.7 1.7v1.9M164.6 261.3l-.1 .4 .2 .2"/>
<path d="M164.8 261.2l.3-.1 .3 .2M165.5 261.7l-.5 .3M70.8 288v-121h132.8v121"/>
<circle cx="104.1" cy="37" r=".94"/>
<circle cx="113.3" cy="43.3" r=".93"/>
<circle cx="115.7" cy="47.6" r=".25"/>
<circle cx="115.7" cy="47.6" r=".55"/>
<circle cx="119.6" cy="52.5" r=".93"/>
<circle cx="120.4" cy="58" r=".25"/>
<circle cx="120.4" cy="58" r=".55"/>
<circle cx="122.2" cy="75.2" r=".94"/>
<circle cx="122.2" cy="63.3" r=".93"/>
<circle cx="18.6" cy="83.2" r="2.8"/>
<circle cx="18.6" cy="83.2" r="1.64"/>
<circle cx="113.3" cy="95.3" r=".93"/>
<circle cx="115.7" cy="90.9" r=".25"/>
<circle cx="115.7" cy="90.9" r=".55"/>
<circle cx="119.6" cy="86.1" r=".94"/>
<circle cx="120.4" cy="80.6" r=".25"/>
<circle cx="120.4" cy="80.6" r=".55"/>
<circle cx="104.1" cy="101.6" r=".93"/>
<circle cx="165.1" cy="212.9" r=".25"/>
<circle cx="165.1" cy="212.9" r=".77"/>
<circle cx="172" cy="216.8" r=".25"/>
<circle cx="172" cy="216.7" r=".77"/>
<circle cx="175.9" cy="223.6" r=".25"/>
<circle cx="175.9" cy="223.6" r=".77"/>
<circle cx="176.4" cy="232.7" r=".77"/>
<circle cx="176.4" cy="232.7" r=".25"/>
<circle cx="18.3" cy="251.3" r="2.04"/>
<circle cx="18.3" cy="257" r="2.04"/>
<circle cx="172" cy="257.7" r=".25"/>
<circle cx="172" cy="257.7" r=".77"/>
<circle cx="175.9" cy="250.9" r=".25"/>
<circle cx="175.9" cy="250.9" r=".77"/>
<circle cx="176.4" cy="241.7" r=".77"/>
<circle cx="176.4" cy="241.7" r=".25"/>
<circle cx="18.3" cy="262.6" r="2.04"/>
<circle cx="18.3" cy="268.2" r="2.04"/>
<circle cx="165" cy="261.6" r=".77"/>
<circle cx="165" cy="261.6" r=".25"/>
</g>
<g fill="#000" stroke="#000" stroke-width=".21">
<path d="M11.8 94.3l.5 1.2-2 3.6v-2.2z" fill-rule="evenodd"/>
<path d="M10.3 91.7h3.4v1.8h-1.4v2l-.8-2h-1.2z" fill-rule="evenodd"/>
<path d="M12.3 93.5l1.4 3.2v2.2l-1.4-3.4z" fill-rule="evenodd"/>
<path d="M10.9 111v1.9a1.3 1.3 0 0 0 1.4 1.7l.4-.2 .3-.4 .1-1.3v3.1l-.5 .5-.9 .1-.9-.8z" fill-rule="evenodd"/>
<path d="M10.8 100.9v3.6a1.44 1.44 0 0 0 1.4 1.8l.5-.3 .3-.5 .2-1.4v3.2a1.35 1.35 0 0 1-1.4 .8 1.35 1.35 0 0 1-1.2-1.3l-.3-1.1-.1-1.6 .1-1.4z" fill-rule="evenodd"/>
<path d="M10.3 109.3h3.4v4.4l-.3 1.4-.3 .7v-4.8h-2.2l-.1 4.6-.2-.5-.3-1.4z" fill-rule="evenodd"/>
<path d="M11.1 100.4a1.32 1.32 0 0 1 1.4-.3 1.32 1.32 0 0 1 .9 1.2l.3 1.4 .1 2.3-.6 2.3v-3.7a1.44 1.44 0 0 0-1.5-1.8l-.4 .4-.3 .4-.2 1.5v-3.2z" fill-rule="evenodd"/>
<path d="M10.3 117.3l3.4 3v2l-.8-1.1-1.3-1.1-.6 2.7v-3.1l-.7-.6z" fill-rule="evenodd"/>
<path d="M11.6 120.1v2.2l1.3-1.1 .8 1.1-3.4 3v-1.9l.7-.6z" fill-rule="evenodd"/>
</g>
<g fill="none" stroke="#000" stroke-width=".3">
<path d="M75.5 15.8v151.2M139.6 13.4v153.6M26.5 31l-3.9-1v28.6h4.7v-26.5M26.5 31l.6 .4 .2 .7M88.1 33.8l-.8 .3-.3 .8v68.7a1.46 1.46 0 0 0 2.1 1.1l.2-.3v-70.3l-.1-.2-.3-.1M88.1 33.7h.8M148 28.2a29.3 29.3 0 0 1 8.3 5.3M148.1 23.2a1.11 1.11 0 0 0-1.5 1.1v1.7a2.25 2.25 0 0 0 1.4 2.1M148.2 23.2a32.8 32.8 0 0 1 21.9 30.9M157.5 31.3l-1.2 1.4-.1 .5a28.6 28.6 0 0 1 9.2 20.9v8.9a28.6 28.6 0 0 1-9.2 21l.1 .5 1.2 1.4M157.5 31.3l.6-.1a30.8 30.8 0 0 1 10.2 22.9v8.9a30.8 30.8 0 0 1-10.2 23l-.6-.1M158.8 31.8h.1"/>
<path d="M181.9 23.1l.8 .4 .3 .8M181.9 23.1h-1.2v71a2.19 2.19 0 0 0 2-.4l.3-.8M183 24.3v68.6M183 31.1l4.2 .5M187.2 31.7l.4 .1 .1 .4M187.7 32.2v52.8M170.1 54.1v8.9M180.7 58.6h2.3M183 51.6a2.31 2.31 0 0 1 2.4 2.3M183 51.6h.1M185.4 53.9v9.4M87 69.3h2.3"/>
<path d="M170.1 63a32.8 32.8 0 0 1-21.9 31M183 65.6h.1M185.4 63.3a2.31 2.31 0 0 1-2.4 2.3M156.3 83.7a31.8 31.8 0 0 1-8.6 5.5l-.7 .7-.3 .7-.1 2.3a1.11 1.11 0 0 0 1.5 1.1M158.8 85.3h.1M187.2 85.6l-4.2 .5M187.7 85l-.1 .3-.4 .2M40.2 118.3h12.3M40.2 118.2h12.4M52.5 118.3a1.73 1.73 0 0 1 1.8 1.7M52.5 118.3h-12.3v8.8h12.3h-12.3M150.3 118.5h.1"/>
<path d="M151 118.5h2.8a3.5 3.5 0 0 1 3.6 3.5M151 118.5l-.3 .1-.4 .6 .1 12.7 .2 .4 .4 .2M54.3 125.3a1.73 1.73 0 0 1-1.8 1.7M54.4 120l-.1 5.3M115.4 133l3.6-.6 .9 5.6-4.5 .7M115.4 128.9h.1M115.4 129.7v3.3M115.4 138.7v3.6M116.1 128.9h2.9a3.5 3.5 0 0 1 3.5 3.6v10.5h-6.3M116.2 129l-.6 .3-.1 .4M150.3 126.4h1.8v3.5h-1.8zM152.1 127.3h5.3v1.8h-5.3z"/>
<path d="M157.4 123.8h12.4M157.4 122v10.6M171.4 125.5a1.73 1.73 0 0 0-1.7-1.7h-12.3v8.8h12.3h-18.7M171.4 125.5v5.3a1.73 1.73 0 0 1-1.7 1.7M171.4 125.5h.1M115.5 142.3l.1 .4 .6 .3M38.9 218h1v1.4h-1zM39.9 217.8l25.1-4.6 .4 1.9-25.5 4.6zM91.5 210h.2v1h-.2zM91.5 208.2v51.6M91.7 210.2h1.6v.6h-1.6zM92.1 207.6l-.5 .3-.1 .3"/>
<path d="M92.1 207.6h1.7M93.8 207.6l.4 .2 .2 .4M94.4 208.2v1.6h-1.1v1.4h1.1v48.6M126.5 215.5v43.5M131.8 209.6h30.8a17.5 17.5 0 0 1 16.7 17.6v20a17.5 17.5 0 0 1-16.7 17.6h-30.8M131.9 209.7a5.8 5.8 0 0 0-5.4 5.8M126.5 222.1a18.8 18.8 0 0 0 10.8 3.4M127.2 222.5a18.7 18.7 0 0 0 19 .7M137.3 225.5h.1M146.3 223.3a20.8 20.8 0 0 1 12.1-2.3 10.7 10.7 0 0 1 8.1 7.3 24.7 24.7 0 0 1-.6 19.2M156.2 220.8a10.6 10.6 0 0 1 9.7 6.1M38.9 256.7h1v1.4h-1z"/>
<path d="M91.5 259.8l.2 .4 .4 .2M94.4 259.8l-.3 .5-.3 .1M126.5 259a5.8 5.8 0 0 0 5.4 5.8M137.3 249a18.8 18.8 0 0 0-10.8 3.3M137.3 249h.1M146.2 251.2a18.7 18.7 0 0 0-19 .8M165.9 247.5a10.5 10.5 0 0 1-9.7 6.1M165.9 247.5a10.6 10.6 0 0 1-10.8 6.1 20.7 20.7 0 0 1-8.8-2.4M64.8 264.1a1.27 1.27 0 0 0 .4-1.8l-25.3-5.8v1.9l24.9 5.7M92.1 260.4h1.7"/>
</g>
<g fill="#000">
<path d="M26.8 29.1l.5 .2-.8 1.7zM86.1 32.6l1.1 1.5-1.5-1zM89.3 34l1.6-1 .2 .6zM99.9 32.9l.5-.5 1 1.6zM100.1 39.3l1.6-1.1-1.2 1.6zM55.5 45.4l1.9-.4-1.6 1zM60.7 45.7l1.8-.9 .2 .6zM110.2 46.1l1.6-1.1-1.2 1.6zM119.6 68.2h1.4l-1.3 .5zM51.7 86.8l.1 1.9-.6-.1zM89.3 82.8l1.4 .3-.2 .5zM122 86.5l1.8 .5-.2 .5z"/>
<path d="M55.2 117.5l.4 .5-1.7 .9zM122.1 130.8l1.5-1.2 .3 .6zM114.3 141.7l1.1-.9-.8 1.2zM89.9 211.5l1.6-1-1.2 1.5zM92.7 208.3l.5-.3 .6 1.8zM175.4 258.3l1.6 .9-.3 .6zM115.3 266l1.4-1.3-.9 1.7zM119.2 264.7l1.4 1.2-.5 .4zM130.1 264.4l-.4 1.8-.6-.2z"/>
</g>
<path d="M126.5 215.5v43.5M131.8 209.6h30.8a17.5 17.5 0 0 1 16.7 17.6v20a17.5 17.5 0 0 1-16.7 17.6h-30.8M131.9 209.7a5.8 5.8 0 0 0-5.4 5.8M126.5 259a5.8 5.8 0 0 0 5.4 5.8" fill="none" stroke="#000" stroke-width=".25"/>
<text font-size="4" x="20.7" y="91.9" transform="rotate(90 20.7 91.9)">DRAWING NOT YET APPROVED, FOR QUOTATION AND REFERENCE PURPOSE ONLY.</text>
<g font-size="3.3">
<text x="96.6" y="59.9" transform="rotate(90 96.6 59.9)">BOTTOM VIEW</text>
<text x="93.1" y="119.4" transform="rotate(90 93.1 119.4)">BACK REST-BOTTOM</text>
<text x="89.1" y="123.8" transform="rotate(90 89.1 123.8)">RUBBER WOOD</text>
<text x="190.8" y="121.3" transform="rotate(90 190.8 121.3)">RUBBER WOOD</text>
<text x="194.8" y="124.5" transform="rotate(90 194.8 124.5)">BACK REST</text>
<text x="85.2" y="129.2" transform="rotate(90 85.2 129.2)">1 PC/SET</text>
<text x="186.9" y="126.7" transform="rotate(90 186.9 126.7)">1 PC/SET</text>
<text x="45.7" y="139" transform="rotate(90 45.7 139)">RUBBER WOOD</text>
<text x="49.6" y="138.3" transform="rotate(90 49.6 138.3)">BACK REST-TOP</text>
<text x="41.7" y="144.4" transform="rotate(90 41.7 144.4)">1 PC/SET</text>
<text x="91.3" y="191.1" transform="rotate(90 91.3 191.1)">Ø12xD10</text>
<text x="82.8" y="213.3" transform="rotate(90 82.8 213.3)">P/h screw Ø4x25</text>
<text x="86.8" y="215.6" transform="rotate(90 86.8 215.6)">Ø8xD2/Ø5Thr</text>
<text x="78.9" y="219.4" transform="rotate(90 78.9 219.4)">20 Holes</text>
</g>
<g font-size="2.6">
<text x="157.4" y="11.3" transform="rotate(90 157.4 11.3)">200</text>
<text x="183.3" y="12" transform="rotate(90 183.3 12)">60</text>
<text x="111.9" y="17.6" transform="rotate(90 111.9 17.6)">200</text>
<text x="26.7" y="20.2" transform="rotate(90 26.7 20.2)">R10</text>
<text x="55.2" y="23.4" transform="rotate(90 55.2 23.4)">103</text>
<text x="81.7" y="22.2" transform="rotate(90 81.7 22.2)">R10</text>
<text x="87.2" y="22.6" transform="rotate(90 87.2 22.6)">20</text>
<text x="97.4" y="22.4" transform="rotate(90 97.4 22.4)">R10</text>
<text x="104.1" y="21" transform="rotate(90 104.1 21)">26</text>
<text x="30.7" y="24.3" transform="rotate(90 30.7 24.3)">9</text>
<text x="41.7" y="24.3" transform="rotate(90 41.7 24.3)">40</text>
<text x="91.9" y="26.9" transform="rotate(90 91.9 26.9)">R3</text>
<text x="63.4" y="35.9" transform="rotate(90 63.4 35.9)">R265</text>
<text x="112.3" y="32.9" transform="rotate(90 112.3 32.9)">95</text>
<text x="24.1" y="44.8" transform="rotate(90 24.1 44.8)">40</text>
<text x="37.4" y="43.9" transform="rotate(90 37.4 43.9)">20</text>
<text x="98" y="43.1" transform="rotate(90 98 43.1)">R20</text>
<text x="121.5" y="42.3" transform="rotate(90 121.5 42.3)">95</text>
<text x="53" y="50.8" transform="rotate(90 53 50.8)">R240</text>
<text x="34.9" y="57.2" transform="rotate(90 34.9 57.2)">120</text>
<text x="68.4" y="57.3" transform="rotate(90 68.4 57.3)">467</text>
<text x="105.1" y="56" transform="rotate(90 105.1 56)">R240</text>
<text x="126.4" y="54.4" transform="rotate(90 126.4 54.4)">95</text>
<text x="193" y="56.4" transform="rotate(90 193 56.4)">468</text>
<text x="197.7" y="56.4" transform="rotate(90 197.7 56.4)">605</text>
<text x="128" y="65" transform="rotate(90 128 65)">51</text>
<text x="79.4" y="67.1" transform="rotate(90 79.4 67.1)">605</text>
<text x="106.6" y="71.2" transform="rotate(90 106.6 71.2)">10x40x20</text>
<text x="109.7" y="71.4" transform="rotate(90 109.7 71.4)">Tenon</text>
<text x="134.7" y="67.1" transform="rotate(90 134.7 67.1)">605</text>
<text x="111.7" y="81.1" transform="rotate(90 111.7 81.1)">10</text>
<text x="97" y="86.7" transform="rotate(90 97 86.7)">Bottom</text>
<text x="16.9" y="92.3" transform="rotate(90 16.9 92.3)">T.Thuat</text>
<text x="25.8" y="92.7" transform="rotate(90 25.8 92.7)">Drawn by:</text>
<text x="50.3" y="90.9" transform="rotate(90 50.3 90.9)">R5</text>
<text x="125.2" y="93.2" transform="rotate(90 125.2 93.2)">R280</text>
<text x="59.1" y="107.1" transform="rotate(90 59.1 107.1)">R5</text>
<text x="25.6" y="112.6" transform="rotate(90 25.6 112.6)">19.03.2026</text>
<text x="46.4" y="111.6" transform="rotate(90 46.4 111.6)">40</text>
<text x="152.9" y="111.7" transform="rotate(90 152.9 111.7)">20</text>
<text x="163.5" y="111.7" transform="rotate(90 163.5 111.7)">40</text>
<text x="59" y="121.3" transform="rotate(90 59 121.3)">25</text>
<text x="118" y="122.1" transform="rotate(90 118 122.1)">20</text>
<text x="126.7" y="120.7" transform="rotate(90 126.7 120.7)">R10</text>
<text x="145.3" y="124.1" transform="rotate(90 145.3 124.1)">40</text>
<text x="12.7" y="128.4" transform="rotate(90 12.7 128.4)">Part Name:</text>
<text x="16.8" y="129.7" transform="rotate(90 16.8 129.7)">Mr. Lac</text>
<text x="25.8" y="128.5" transform="rotate(90 25.8 128.5)">Checked by Technical:</text>
<text x="111.2" y="131" transform="rotate(90 111.2 131)">20</text>
<text x="176.1" y="126.8" transform="rotate(90 176.1 126.8)">25</text>
<text x="107.1" y="134.6" transform="rotate(90 107.1 134.6)">40</text>
<text x="160" y="136.2" transform="rotate(90 160 136.2)">60</text>
<text x="109.1" y="148.3" transform="rotate(90 109.1 148.3)">Bottom</text>
<text x="7.8" y="169.2" transform="rotate(90 7.8 169.2)">REF. no:</text>
<text x="12.5" y="168.9" transform="rotate(90 12.5 168.9)">Item name: PAINTED SPINDLE COUNTER STOOL</text>
<text x="16.9" y="169" transform="rotate(90 16.9 169)">Mr. Hung</text>
<text x="25.8" y="169.2" transform="rotate(90 25.8 169.2)">Checked by R&amp;D:</text>
<text x="7.8" y="182.5" transform="rotate(90 7.8 182.5)">PBM - 2026</text>
<text x="152" y="197.6" transform="rotate(90 152 197.6)">450</text>
<text x="86.7" y="201.9" transform="rotate(90 86.7 201.9)">25</text>
<text x="113.6" y="199.9" transform="rotate(90 113.6 199.9)">25</text>
<text x="16.8" y="209.7" transform="rotate(90 16.8 209.7)">Mr. Cuong</text>
<text x="162.4" y="204.2" transform="rotate(90 162.4 204.2)">25</text>
<text x="171" y="207.3" transform="rotate(90 171 207.3)">67</text>
<text x="7.8" y="210.1" transform="rotate(90 7.8 210.1)">Size: 605 x 505 x 867H</text>
<text x="25.8" y="210" transform="rotate(90 25.8 210)">Approved by:</text>
<text x="178.4" y="215.6" transform="rotate(90 178.4 215.6)">67</text>
<text x="180.5" y="226.4" transform="rotate(90 180.5 226.4)">78</text>
<text x="98.3" y="231.9" transform="rotate(90 98.3 231.9)">450</text>
<text x="110.7" y="233.1" transform="rotate(90 110.7 233.1)">470</text>
<text x="180.6" y="233.5" transform="rotate(90 180.6 233.5)">39</text>
<text x="153.2" y="239.6" transform="rotate(90 153.2 239.6)">35=&gt;80</text>
<text x="180.6" y="238" transform="rotate(90 180.6 238)">39</text>
<text x="8" y="249.7" transform="rotate(90 8 249.7)">Scale:</text>
<text x="12.4" y="249.7" transform="rotate(90 12.4 249.7)">Page No:</text>
<text x="17.4" y="250.6" transform="rotate(90 17.4 250.6)">0</text>
<text x="25.8" y="249.3" transform="rotate(90 25.8 249.3)">Revisions:</text>
<text x="17.4" y="256.2" transform="rotate(90 17.4 256.2)">1</text>
<text x="17.4" y="261.9" transform="rotate(90 17.4 261.9)">2</text>
<text x="177.8" y="263.3" transform="rotate(90 177.8 263.3)">R150</text>
<text x="8.3" y="264.9" transform="rotate(90 8.3 264.9)">1/10</text>
<text x="12.9" y="264.9" transform="rotate(90 12.9 264.9)">3/4</text>
<text x="17.4" y="267.5" transform="rotate(90 17.4 267.5)">3</text>
<text x="120.6" y="269.8" transform="rotate(90 120.6 269.8)">R5</text>
<text x="17.4" y="273.1" transform="rotate(90 17.4 273.1)">4</text>
<text x="113.5" y="270" transform="rotate(90 113.5 270)">R5</text>
<text x="127.7" y="270.1" transform="rotate(90 127.7 270.1)">R50</text>
<text x="17.4" y="278.8" transform="rotate(90 17.4 278.8)">5</text>
<text x="17.4" y="284.4" transform="rotate(90 17.4 284.4)">6</text>
</g>
<g font-size="2.5">
<text x="8.2" y="53.3" transform="rotate(90 8.2 53.3)">Taá</text>
<text x="8.2" y="56.3" transform="rotate(90 8.2 56.3)">t caûkích thöôùc tính laømm</text>
<text x="11.4" y="63.7" transform="rotate(90 11.4 63.7)">All dimensions in mm</text>
<text x="8.2" y="128.5" transform="rotate(90 8.2 128.5)">3 SIDES VIEW</text>
<text x="76.4" y="248.3" transform="rotate(90 76.4 248.3)">ALLOW LAMINATE</text>
<text x="82.3" y="250.1" transform="rotate(90 82.3 250.1)">RUBBER WOOD</text>
<text x="85.3" y="252" transform="rotate(90 85.3 252)">SEAT PANEL</text>
<text x="79.3" y="254.2" transform="rotate(90 79.3 254.2)">1 PC/SET</text>
</g>
<text font-size="2.4" x="102.7" y="227.4" transform="rotate(90 102.7 227.4)">SECTION A-A</text>
<g font-size="2">
<text x="46.4" y="209.7" transform="rotate(90 46.4 209.7)">80°</text>
<text x="60.4" y="208.2" transform="rotate(90 60.4 208.2)">Ø16</text>
<text x="35.3" y="211.4" transform="rotate(90 35.3 211.4)">9</text>
<text x="33.5" y="221.5" transform="rotate(90 33.5 221.5)">12x10</text>
<text x="35.8" y="221.5" transform="rotate(90 35.8 221.5)">Tenon</text>
<text x="51.9" y="219.2" transform="rotate(90 51.9 219.2)">229</text>
<text x="35.3" y="250.1" transform="rotate(90 35.3 250.1)">9</text>
<text x="52.9" y="252.6" transform="rotate(90 52.9 252.6)">233</text>
<text x="33.5" y="260.2" transform="rotate(90 33.5 260.2)">12x10</text>
<text x="35.8" y="260.2" transform="rotate(90 35.8 260.2)">Tenon</text>
<text x="45.1" y="262.5" transform="rotate(90 45.1 262.5)">77°</text>
<text x="60.5" y="265.3" transform="rotate(90 60.5 265.3)">Ø16</text>
</g>
<text font-size="1.8" x="12.4" y="124.8" transform="rotate(90 12.4 124.8)">TM</text>
</svg>
